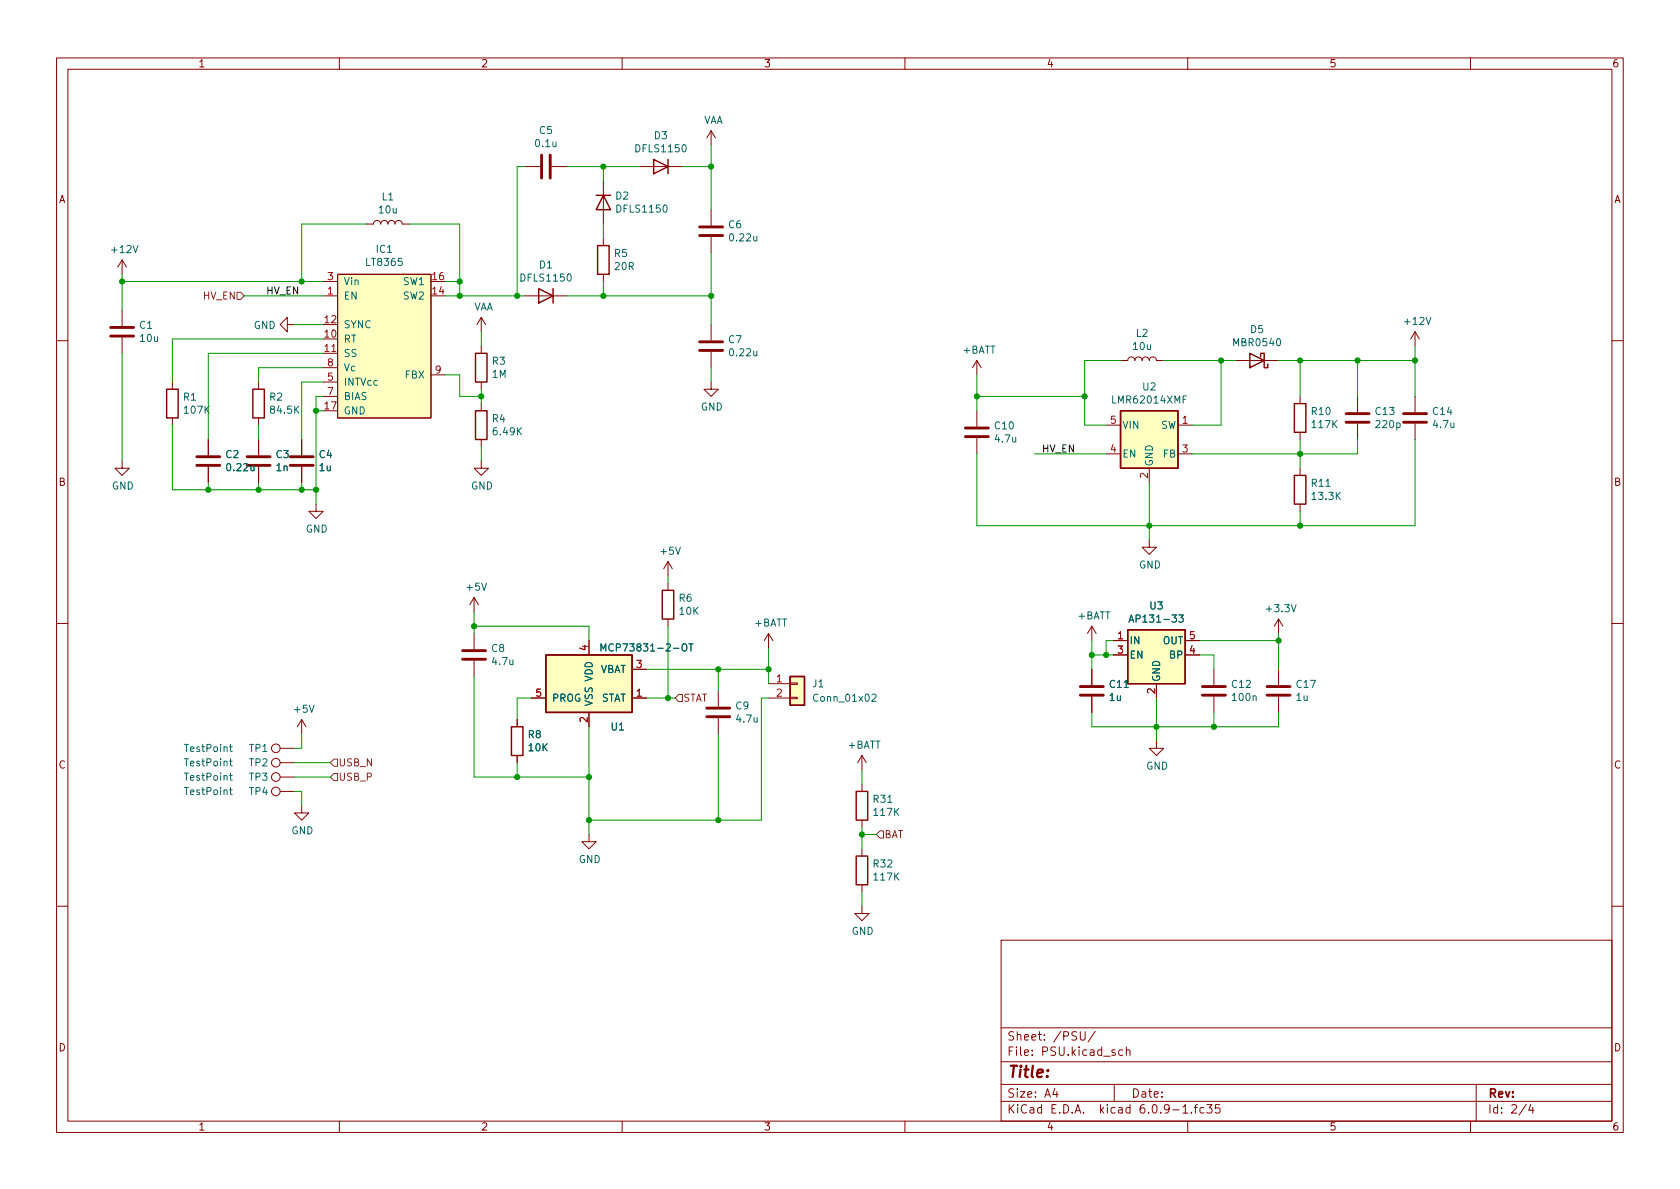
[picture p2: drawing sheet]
<svg xmlns="http://www.w3.org/2000/svg" width="297mm" height="210mm" viewBox="0 0 297 210" stroke-linecap="round" stroke-linejoin="round" font-family="sans-serif">
<g fill="none" stroke="#840000" stroke-width=".18">
<path d="M10 10.2h277v190.1h-277zM12 12.2h273v186.1h-273zM60 10.2v2M110 10.2v2M160 10.2v2M210 10.2v2M260 10.2v2M64.8 39.6h1.2a.64 .64 0 0 1 .7-.6 .64 .64 0 0 1 .6 .6 .64 .64 0 0 1 .6-.6 .64 .64 0 0 1 .7 .6 .64 .64 0 0 1 .6-.6 .64 .64 0 0 1 .6 .6 .64 .64 0 0 1 .7-.6 .64 .64 0 0 1 .6 .6h1.3M92.7 29.5h2.8M97.5 29.5h2.8M106.7 32v7.6M113 29.5h7.6"/>
<path d="M125.7 23.1v2.5M125.7 37.1v2.8M125.7 23.1l-.7 1.3M125.7 23.1l.8 1.3M21.6 46l-.8 1.2M21.6 46v2.5M21.6 54.9v2.8M21.6 59.7v2.8M21.6 46l.8 1.2M50.8 57.4v-1.3l-1.3 1.3 1.3 1.3v-1.3h1.3M57.1 52.3h2.6M57.1 49.8h2.6"/>
<path d="M59.7 48.5h16.5v25.4h-16.5zM85.1 56.1v2.6M85.1 56.1l-.8 1.3M85.1 56.1l.8 1.3M92.7 52.3h7.6M106.7 42.2v1.2M106.7 48.5v1.3M125.7 41.9v2.8M125.7 57.4v2.8M250.2 58.7v2.5M250.2 58.7l-.8 1.2M250.2 58.7l.8 1.2"/>
<path d="M10 60.2h2M30.5 67.6v1.2M30.5 73.9v1.3M36.8 77.7v2.8M45.7 67.6v1.2M45.7 73.9v1.3M45.7 77.7v2.8M53.3 77.7v2.8M57.1 62.5h2.6M57.1 67.6h2.6M57.1 70.1h2.6M57.1 65h2.6"/>
<path d="M76.2 66.3h2.5M85.1 61.2v1.3M85.1 67.6v1.2M85.1 71.4v1.2M85.1 77.7v1.3M125.7 67.6v1.2h1.3l-1.3 1.3-1.2-1.3h1.2M125.7 62.2v2.8M172.7 63.7v2.6M172.7 72.6v2.8M172.7 77.5v2.8M172.7 63.7l-.7 1.3M172.7 63.7l.8 1.3"/>
<path d="M195.6 75.2h2.5M198.1 63.7h1.3a.64 .64 0 0 1 .6-.6 .64 .64 0 0 1 .7 .6 .64 .64 0 0 1 .6-.6 .64 .64 0 0 1 .6 .6 .64 .64 0 0 1 .7-.6 .64 .64 0 0 1 .6 .6 .64 .64 0 0 1 .6-.6 .64 .64 0 0 1 .7 .6h1.2M208.3 75.2h2.5M218.4 63.7h7.7M229.9 70.1v1.3M229.9 76.4v1.3M240 70.1v2.8M240 74.9v2.8M250.2 70.1v2.8M250.2 74.9v2.8M285 60.2h2M21.6 81.5v1.3h1.3l-1.3 1.3-1.3-1.3h1.3"/>
<path d="M36.8 82.5v2.8M45.7 82.5v2.8M53.3 82.5v2.8M55.9 89.1v1.3h1.2l-1.2 1.3-1.3-1.3h1.3M85.1 81.5v1.3h1.3l-1.3 1.3-1.3-1.3h1.3M118.1 99.3v2.5M118.1 99.3l-.8 1.3M118.1 99.3l.8 1.3M195.6 80.3h2.5M203.2 95.5v1.3h1.3l-1.3 1.2-1.3-1.2h1.3M203.2 82.8v2.5M208.3 80.3h2.5"/>
<path d="M229.9 82.8v1.3M229.9 89.1v1.3M10 110.2h2M83.8 105.7l-.7 1.2M83.8 105.7v2.5M83.8 112v2.8M83.8 116.8v2.8M83.8 105.7l.8 1.2M104.1 113.3v2.5M111.8 118.4h2.5M118.1 103.1v1.3M118.1 109.5v1.2"/>
<path d="M135.9 112l-.8 1.3M135.9 112v2.5M135.9 112l.8 1.3M193 110.7v2.6M193 118.4v2.8M193 110.7l-.7 1.3M193 110.7l.8 1.3M196.8 113.3h2.6M196.8 115.8h2.6M209.5 113.3h2.6M209.5 115.8h2.6M214.6 118.4v2.8"/>
<path d="M226.1 109.5v2.5M226.1 118.4v2.8M226.1 109.5l-.8 1.2M226.1 109.5l.7 1.2M285 110.2h2M49.5 137.4h2.6M49.5 134.9h2.6M49.5 139.9h2.6M49.5 132.3h2.6M53.3 127.2v2.6M53.3 127.2l-.7 1.3M53.3 127.2l.8 1.3"/>
<path d="M91.4 127.2v1.3M91.4 133.6v1.3M94 123.4h2.5M104.1 126v2.5M111.8 123.4h2.5M127 122.2v2.8M127 127v2.8M135.9 123.4h3.8M135.9 120.9h3.8M139.7 123.3h1.3v.3h-1.3zM139.7 120.8h1.3v.2h-1.3zM152.4 133.6l-.8 1.3"/>
<path d="M152.4 133.6v2.5M152.4 138.7v1.2M152.4 133.6l.8 1.3M193 123.2v2.8M204.5 131.1v1.2h1.2l-1.2 1.3-1.3-1.3h1.3M204.5 120.9v2.5M214.6 123.2v2.8M226.1 123.2v2.8M53.3 142.5v1.3h1.3l-1.3 1.2-1.2-1.2h1.2M104.1 147.6v1.2h1.3l-1.3 1.3-1.2-1.3h1.2M152.4 145v1.3M152.4 150.1v1.3"/>
<path d="M152.4 156.5v1.2M10 160.2h2M152.4 160.3v1.2h1.3l-1.3 1.3-1.3-1.3h1.3M177 166.3h108v32h-108zM285 160.2h2M60 198.3v2M110 198.3v2M160 198.3v2M177 194.8h108M177 191.8h108M177 187.8h108M177 181.8h108"/>
<path d="M186.5 192.5l-.4 1h1M186.9 193v1M191 182.4v1.2l.3 .3h.3l.3-.3v-1.2M193.6 182.4l-1.2 1.9M197 191.8v3M198.5 185.7l-.4-.1-.3 .3v.4l.1 .3h.6M199.1 185.8l.3-.2 .3 .1 .1 .9M199.1 185.1v1.5M209.1 195.8l.5-.5v1.5M209.1 196.8h.9M210 198.3v2M210.6 196.7v.1"/>
<path d="M211.1 195.8h.6M211.7 195.3l-.3 .2v1.3M212.9 195.9l-.5-.1-.3 .3v.4l.2 .3h.6M213.4 195.3h.9l-.5 .6 .4 .1v.7l-.2 .1h-.4l-.2-.1M215.6 195.3h-.7v.7l.2-.1 .5 .1 .1 .2-.1 .5-.2 .1-.5-.1M260 198.3v2M261 191.8v6.5M269.9 195.3l-1.3 1.9M270.6 195.3l-.3 1h.9M271 195.8v1"/>
<circle cx="48.8" cy="134.9" r=".76"/>
<circle cx="48.8" cy="137.4" r=".76"/>
<circle cx="48.8" cy="132.3" r=".76"/>
<circle cx="48.8" cy="139.9" r=".76"/>
</g>
<g fill="none" stroke="#840000" stroke-width=".25">
<path d="M105.4 34.5h2.5M106.7 34.5l1.2 2.6h-2.5zM115.6 28.2l2.5 1.3-2.5 1.2zM118.1 28.2v2.5M95.2 51l2.6 1.3-2.6 1.3zM97.8 51v2.6M105.7 43.4h2v5.1h-2zM29.5 68.8h2v5.1h-2zM44.7 68.8h2v5.1h-2zM84.1 72.6h2v5.1h-2zM84.1 62.5h2v5.1h-2zM198.1 72.6h10.2v10.2h-10.2z"/>
<path d="M221 62.5l2.5 1.2-2.5 1.3zM222.9 63.1v-.6h.6v2.5h.7v-.6M228.9 71.4h2v5h-2zM228.9 84.1h2v5h-2zM96.5 115.8h15.3v10.2h-15.3zM117.1 104.4h2v5.1h-2zM139.7 119.6h2.5v5.1h-2.5zM199.4 111.4h10.1v9.5h-10.1zM90.4 128.5h2.1v5.1h-2.1zM151.4 139.9h2v5.1h-2zM151.4 151.4h2v5.1h-2z"/>
</g>
<g fill="none" stroke="#840000" stroke-width=".51">
<path d="M95.8 27.4v4.1M97.3 27.4v4.1M19.6 59.4h4M19.6 57.9h4M123.7 41.7h4.1M123.7 40.1h4.1M123.7 62h4.1M123.7 60.4h4.1M170.7 77.2h4.1M170.7 75.7h4.1M238 74.7h4.1M238 73.1h4.1"/>
<path d="M248.2 74.7h4M248.2 73.1h4M34.8 82.3h4.1M34.8 80.8h4.1M43.7 82.3h4.1M43.7 80.8h4.1M51.3 82.3h4.1M51.3 80.8h4.1M81.8 116.6h4.1M81.8 115.1h4.1M125 126.7h4M125 125.2h4"/>
<path d="M191 122.9h4.1M191 121.4h4.1M212.6 122.9h4.1M212.6 121.4h4.1M224 122.9h4.1M224 121.4h4.1"/>
</g>
<g fill="#ffffc2" stroke="#ffffc2" stroke-width=".18">
<path d="M198.1 72.6h10.2v10.2h-10.2z"/>
<path d="M59.7 48.5h16.5v25.4h-16.5z"/>
<path d="M199.4 111.4h10.1v9.5h-10.1z"/>
<path d="M96.5 115.8h15.3v10.2h-15.3z"/>
<path d="M139.7 119.6h2.5v5.1h-2.5z"/>
</g>
<g fill="none" stroke="#006464" stroke-width=".18">
<path d="M106.3 115.1v-1.2l.4 .9 .4-.9v1.2M121.8 113.9h.7M122.2 113.9v1.2M199.6 110l.4-1.3 .4 1.3M199.7 109.7h.6M208.4 108.7h.8l-.4 .5 .4 .2v.5l-.2 .1-.6-.1M40.6 137.1h.5M40.6 134.6h.5M40.6 139.7h.5M40.6 132.1h.5M40.8 136.7v1.1l.3 .2M40.8 134.2v1.1l.3 .1"/>
<path d="M40.8 139.3v1l.3 .2M40.8 131.6v1.1l.3 .2M154.2 122.9l.5-.2 .2 .4-.8 .9h.8"/>
</g>
<path d="M41.9 51.7h.6l.7 .6-.7 .7h-.6zM59.1 134.2h.6v1.3h-.6l-.7-.6zM59.1 136.8h.6v1.2h-.6l-.7-.6zM119.4 123.4l.6-.6h.6v1.3h-.6zM154.9 147.6l.7-.7h.6v1.3h-.6z" fill="none" stroke="#725600" stroke-width=".18"/>
<g fill="none" stroke="#009600" stroke-width=".18">
<path d="M64.8 39.6h-11.5v10.2M72.4 39.6h8.9v12.7M92.7 29.5h-1.3v22.8M100.3 29.5h12.7M106.7 29.5v2.5M106.7 39.6v2.6M120.6 29.5h5.1M125.7 25.6v11.5M21.6 49.8h35.5M21.6 48.5v6.4M43.2 52.3h13.9M52.1 57.4h5"/>
<path d="M57.1 59.9h-26.6v7.7M78.7 49.8h2.6M78.7 52.3h14M85.1 58.7v2.5M100.3 52.3h25.4M106.7 49.8v2.5M125.7 44.7v12.7M21.6 62.5v19M30.5 75.2v11.4h25.4M45.7 75.2v2.5M55.9 72.6h1.2M57.1 65h-11.4v2.6"/>
<path d="M57.1 70.1h-1.2v19M57.1 67.6h-3.8v10.1M57.1 62.5h-20.3v15.2M78.7 66.3h2.6v3.8h3.8M85.1 68.8v2.6M85.1 79v2.5M125.7 65v2.6M172.7 70.1h19.1M172.7 66.3v6.3M198.1 63.7h-6.3v11.5h3.8M205.7 63.7h12.7M215.9 63.7v11.5h-5.1"/>
<path d="M226.1 63.7h24.1M229.9 63.7v6.4M229.9 77.7v5.1M240 63.7v6.4M240 77.7v2.6h-29.2M250.2 61.2v8.9M250.2 77.7v15.3h-77.5v-12.7M36.8 85.3v1.3M45.7 85.3v1.3M53.3 85.3v1.3M182.9 80.3h12.7M203.2 85.3v10.2"/>
<path d="M229.9 90.4v2.6M83.8 108.2v3.8M83.8 119.6v17.8h20.3M83.8 110.7h20.3v2.6M114.3 118.4h21.6M118.1 101.8v1.3M118.1 110.7v12.7M127 118.4v3.8M135.9 114.5v6.4M193 115.8h3.8M193 113.3v5.1M196.8 113.3h-1.2v2.5"/>
<path d="M212.1 113.3h14M212.1 115.8h2.5v2.6M226.1 112v6.4M52.1 139.9h1.2v2.6M52.1 137.4h6.3M52.1 134.9h6.3M53.3 129.8v2.5h-1.2M91.4 134.9v2.5M94 123.4h-2.6v3.8M104.1 128.5v19.1M114.3 123.4h5.1M127 129.8v15.2"/>
<path d="M135.9 123.4h-1.3v21.6h-30.5M152.4 136.1v2.6M193 126v2.5h33.1v-2.5M204.5 123.4v7.7M214.6 126v2.5M152.4 147.6h2.5M152.4 146.3v3.8M152.4 157.7v2.6"/>
</g>
<g fill="#009600" stroke="#009600" stroke-width=".18">
<circle cx="104.1" cy="145" r=".46"/>
<circle cx="104.1" cy="137.4" r=".46"/>
<circle cx="91.4" cy="137.4" r=".46"/>
<circle cx="127" cy="145" r=".46"/>
<circle cx="118.1" cy="123.4" r=".46"/>
<circle cx="127" cy="118.4" r=".46"/>
<circle cx="135.9" cy="118.4" r=".46"/>
<circle cx="152.4" cy="147.6" r=".46"/>
<circle cx="125.7" cy="52.3" r=".46"/>
<circle cx="106.7" cy="29.5" r=".46"/>
<circle cx="125.7" cy="29.5" r=".46"/>
<circle cx="85.1" cy="70.1" r=".46"/>
<circle cx="203.2" cy="93" r=".46"/>
<circle cx="191.8" cy="70.1" r=".46"/>
<circle cx="172.7" cy="70.1" r=".46"/>
<circle cx="193" cy="115.8" r=".46"/>
<circle cx="204.5" cy="128.5" r=".46"/>
<circle cx="214.6" cy="128.5" r=".46"/>
<circle cx="195.6" cy="115.8" r=".46"/>
<circle cx="53.3" cy="86.6" r=".46"/>
<circle cx="36.8" cy="86.6" r=".46"/>
<circle cx="55.9" cy="72.6" r=".46"/>
<circle cx="21.6" cy="49.8" r=".46"/>
<circle cx="45.7" cy="86.6" r=".46"/>
<circle cx="229.9" cy="93" r=".46"/>
<circle cx="229.9" cy="80.3" r=".46"/>
<circle cx="250.2" cy="63.7" r=".46"/>
<circle cx="229.9" cy="63.7" r=".46"/>
<circle cx="240" cy="63.7" r=".46"/>
<circle cx="226.1" cy="113.3" r=".46"/>
<circle cx="215.9" cy="63.7" r=".46"/>
<circle cx="81.3" cy="52.3" r=".46"/>
<circle cx="81.3" cy="49.8" r=".46"/>
<circle cx="91.4" cy="52.3" r=".46"/>
<circle cx="106.7" cy="52.3" r=".46"/>
<circle cx="53.3" cy="49.8" r=".46"/>
<circle cx="55.9" cy="86.6" r=".46"/>
<circle cx="83.8" cy="110.7" r=".46"/>
</g>
<text font-size="2.8" fill="#840000" x="178" y="190.6">Title:</text>
<g font-size="2.1" fill="#840000">
<text x="178" y="184">Sheet: /PSU/</text>
<text x="178" y="186.7">File: PSU.kicad_sch</text>
<text x="178" y="196.9">KiCad E.D.A. kicad 6.0.9-1.fc35</text>
<text x="178" y="194.1">Size: A4</text>
<text x="200" y="194.1">Date:</text>
<text x="263" y="194.1">Rev:</text>
<text x="263" y="196.9">Id: 2/4</text>
</g>
<g font-size="1.8" fill="#840000">
<text x="35" y="11.9">1</text>
<text x="85" y="11.9">2</text>
<text x="135" y="11.9">3</text>
<text x="185" y="11.9">4</text>
<text x="235" y="11.9">5</text>
<text x="285" y="11.9">6</text>
<text x="10.3" y="35.9">A</text>
<text x="285.3" y="35.9">A</text>
<text x="10.3" y="85.9">B</text>
<text x="285.3" y="85.9">B</text>
<text x="10.3" y="135.9">C</text>
<text x="285.3" y="135.9">C</text>
<text x="10.3" y="185.9">D</text>
<text x="285.3" y="185.9">D</text>
<text x="35" y="199.9">1</text>
<text x="85" y="199.9">2</text>
<text x="135" y="199.9">3</text>
<text x="185" y="199.9">4</text>
<text x="235" y="199.9">5</text>
<text x="285" y="199.9">6</text>
</g>
<g font-size="1.8" fill="#006464">
<text x="95.4" y="23.7">C5</text>
<text x="124.3" y="21.9">VAA</text>
<text x="94.8" y="26">0.1u</text>
<text x="112.6" y="26.9">DFLS1150</text>
<text x="115.7" y="24.6">D3</text>
<text x="67.5" y="35.4">L1</text>
<text x="108.9" y="35.3">D2</text>
<text x="67.1" y="37.7">10u</text>
<text x="109.2" y="37.6">DFLS1150</text>
<text x="128.8" y="40.4">C6</text>
<text x="19.9" y="44.7">+12V</text>
<text x="64.9" y="47">LT8365</text>
<text x="66.6" y="44.7">IC1</text>
<text x="95.4" y="47.5">D1</text>
<text x="108.6" y="45.4">R5</text>
<text x="108.8" y="47.7">20R</text>
<text x="129.2" y="42.7">0.22u</text>
<text x="60.7" y="53">EN</text>
<text x="60.7" y="50.4">Vin</text>
<text x="71.4" y="53">SW2</text>
<text x="71.4" y="50.4">SW1</text>
<text x="92.2" y="49.8">DFLS1150</text>
<text x="24.7" y="58.1">C1</text>
<text x="44.8" y="58.2">GND</text>
<text x="60.7" y="58">SYNC</text>
<text x="83.7" y="54.9">VAA</text>
<text x="200.9" y="59.6">L2</text>
<text x="221.1" y="58.9">D5</text>
<text x="248.5" y="57.4">+12V</text>
<text x="24.9" y="60.4">10u</text>
<text x="60.7" y="60.6">RT</text>
<text x="60.7" y="63.1">SS</text>
<text x="60.7" y="65.7">Vc</text>
<text x="87.1" y="64.5">R3</text>
<text x="128.8" y="60.7">C7</text>
<text x="129.2" y="63">0.22u</text>
<text x="170.2" y="62.5">+BATT</text>
<text x="200.4" y="61.9">10u</text>
<text x="218.3" y="61.2">MBR0540</text>
<text x="32.4" y="70.8">R1</text>
<text x="47.7" y="70.8">R2</text>
<text x="60.7" y="68.2">INTVcc</text>
<text x="60.7" y="70.7">BIAS</text>
<text x="71.6" y="66.9">FBX</text>
<text x="87" y="66.8">1M</text>
<text x="197" y="71.3">LMR62014XMF</text>
<text x="202.1" y="69">U2</text>
<text x="32.7" y="73.1">107K</text>
<text x="48" y="73.1">84.5K</text>
<text x="60.7" y="73.3">GND</text>
<text x="87.1" y="74.6">R4</text>
<text x="87.3" y="77">6.49K</text>
<text x="123.9" y="72.6">GND</text>
<text x="175.9" y="75.9">C10</text>
<text x="198.4" y="75.8">VIN</text>
<text x="205.2" y="75.8">SW</text>
<text x="231.9" y="73.4">R10</text>
<text x="232.1" y="75.7">117K</text>
<text x="243.3" y="73.4">C13</text>
<text x="243.4" y="75.7">220p</text>
<text x="253.4" y="73.4">C14</text>
<text x="253.5" y="75.7">4.7u</text>
<text x="39.9" y="81">C2</text>
<text x="40.3" y="83.3">0.22u</text>
<text x="48.8" y="81">C3</text>
<text x="48.9" y="83.3">1n</text>
<text x="56.4" y="81">C4</text>
<text x="56.5" y="83.3">1u</text>
<text x="176" y="78.2">4.7u</text>
<text x="198.4" y="80.9">EN</text>
<text x="203.8" y="82.5" transform="rotate(-90 203.8 82.5)">GND</text>
<text x="205.7" y="80.9">FB</text>
<text x="19.8" y="86.6">GND</text>
<text x="83.3" y="86.6">GND</text>
<text x="231.9" y="86.1">R11</text>
<text x="232.1" y="88.4">13.3K</text>
<text x="54" y="94.2">GND</text>
<text x="116.9" y="98.1">+5V</text>
<text x="201.4" y="100.5">GND</text>
<text x="82.6" y="104.4">+5V</text>
<text x="120.1" y="106.4">R6</text>
<text x="203.3" y="107.8">U3</text>
<text x="120.2" y="108.7">10K</text>
<text x="133.4" y="110.8">+BATT</text>
<text x="190.5" y="109.5">+BATT</text>
<text x="199.6" y="113.9">IN</text>
<text x="200.5" y="110.1">AP131-33</text>
<text x="205.6" y="113.9">OUT</text>
<text x="224.1" y="108.2">+3.3V</text>
<text x="86.9" y="115.3">C8</text>
<text x="87.1" y="117.6">4.7u</text>
<text x="105.9" y="119">VBAT</text>
<text x="107.6" y="115.2">MCP73831-2-OT</text>
<text x="199.6" y="116.5">EN</text>
<text x="206.8" y="116.5">BP</text>
<text x="97.5" y="124.1">PROG</text>
<text x="104.8" y="125" transform="rotate(-90 104.8 125)">VSS VDD</text>
<text x="106.1" y="124.1">STAT</text>
<text x="130.1" y="125.4">C9</text>
<text x="143.7" y="121.5">J1</text>
<text x="144.2" y="124.1">Conn_01x02</text>
<text x="196.2" y="123.9">1u</text>
<text x="196.3" y="121.6">C11</text>
<text x="205.1" y="120.6" transform="rotate(-90 205.1 120.6)">GND</text>
<text x="217.9" y="121.6">C12</text>
<text x="218" y="123.9">100n</text>
<text x="229.2" y="123.9">1u</text>
<text x="229.3" y="121.6">C17</text>
<text x="52.1" y="126">+5V</text>
<text x="93.4" y="130.5">R8</text>
<text x="108.1" y="129.2">U1</text>
<text x="130.3" y="127.8">4.7u</text>
<text x="32.8" y="135.5">TestPoint</text>
<text x="32.8" y="133">TestPoint</text>
<text x="44.1" y="135.5">TP2</text>
<text x="44.1" y="133">TP1</text>
<text x="93.5" y="132.8">10K</text>
<text x="149.9" y="132.4">+BATT</text>
<text x="202.6" y="136.1">GND</text>
<text x="32.8" y="138">TestPoint</text>
<text x="32.8" y="140.6">TestPoint</text>
<text x="44.1" y="138">TP3</text>
<text x="44.1" y="140.6">TP4</text>
<text x="154.5" y="142">R31</text>
<text x="51.5" y="147.5">GND</text>
<text x="154.6" y="144.3">117K</text>
<text x="102.3" y="152.6">GND</text>
<text x="154.5" y="153.4">R32</text>
<text x="154.6" y="155.7">117K</text>
<text x="150.6" y="165.3">GND</text>
</g>
<g font-size="1.8" fill="#725600">
<text x="35.9" y="53">HV_EN</text>
<text x="120.8" y="124.1">STAT</text>
<text x="59.8" y="135.5">USB_N</text>
<text x="59.8" y="138">USB_P</text>
<text x="156.3" y="148.2">BAT</text>
</g>
<g font-size="1.8" fill="#0f0f0f">
<text x="47" y="52.1">HV_EN</text>
<text x="184.1" y="80">HV_EN</text>
</g>
<g font-size="1.8" fill="#a90000">
<text x="57.9" y="52.1">1</text>
<text x="57.9" y="49.5">3</text>
<text x="76.5" y="52.1">14</text>
<text x="76.5" y="49.5">16</text>
<text x="57.4" y="59.7">10</text>
<text x="57.4" y="57.1">12</text>
<text x="57.4" y="62.2">11</text>
<text x="57.9" y="64.8">8</text>
<text x="57.9" y="67.3">5</text>
<text x="57.9" y="69.8">7</text>
<text x="77" y="66">9</text>
<text x="57.4" y="72.4">17</text>
<text x="196.4" y="74.9">5</text>
<text x="209.1" y="74.9">1</text>
<text x="196.4" y="80">4</text>
<text x="209.1" y="80">3</text>
<text x="202.9" y="84.6" transform="rotate(-90 202.9 84.6)">2</text>
<text x="197.6" y="113">1</text>
<text x="210.3" y="113">5</text>
<text x="103.9" y="115" transform="rotate(-90 103.9 115)">4</text>
<text x="112.5" y="118.1">3</text>
<text x="197.6" y="115.6">3</text>
<text x="210.3" y="115.6">4</text>
<text x="94.8" y="123.2">5</text>
<text x="112.5" y="123.2">1</text>
<text x="137.3" y="120.6">1</text>
<text x="137.3" y="123.2">2</text>
<text x="204.2" y="122.7" transform="rotate(-90 204.2 122.7)">2</text>
<text x="103.9" y="127.7" transform="rotate(-90 103.9 127.7)">2</text>
</g>
</svg>
